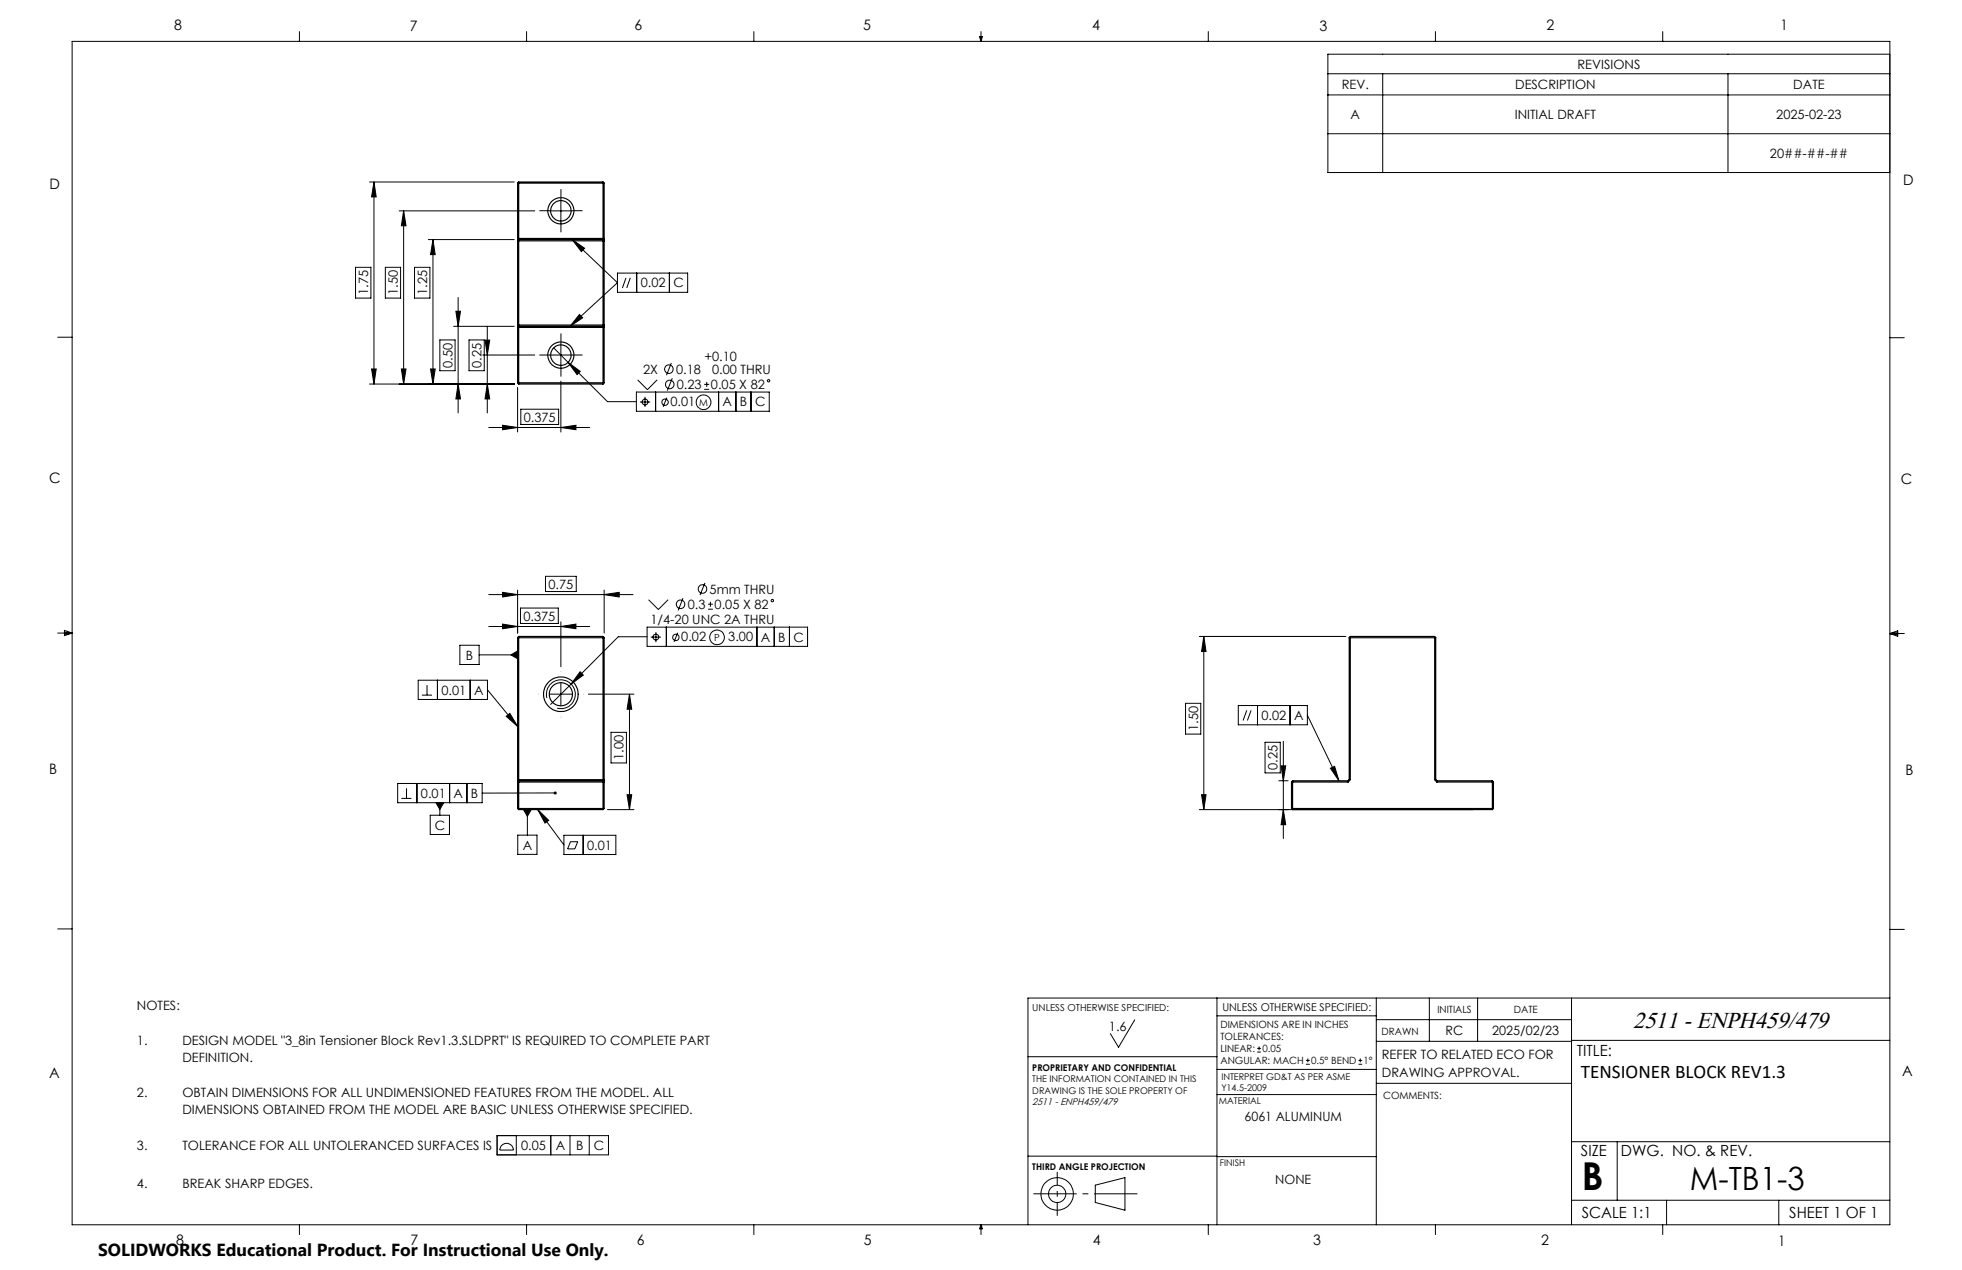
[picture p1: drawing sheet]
<svg xmlns="http://www.w3.org/2000/svg" width="432mm" height="279mm" viewBox="0 0 432 279" stroke-linecap="round" stroke-linejoin="round" font-family="sans-serif">
<g fill="none" stroke="#000" stroke-width=".25">
<path d="M113.9 40.3v43.9M113.9 52.5h19.1M113.9 40.3h19.1M114.2 40v44.5M114.2 52.7h18.5l.3 .3h-19.1zM114.2 40l-.3 .3M114.2 40h18.5M132.7 40v44.5M132.7 40l.3 .3M133 40.3v43.9M113.9 71.5h19.1l-.3 .3h-18.5zM113.9 72h19.1"/>
<path d="M113.9 84.2h19.1M113.9 84.2l.3 .3M114.2 84.5h18.5M133 84.2l-.3 .3M113.9 140.3v37.6M113.9 140.3h19.1M114.2 140v38.1M114.2 140h18.5M114.2 140l-.3 .3M132.7 140v38.1M132.7 140l.3 .3M133 140.3v37.6"/>
<path d="M296.9 140.3h19.1M296.9 140.3v31.2M297.2 140h18.5M297.2 140v31.5M297.2 140l-.3 .3M315.7 140v31.5M315.7 140l.3 .3M316 140.3v31.2M113.9 177.9h19.1M113.9 177.9l.3 .2M113.9 171.5h19.1M114.2 171.8h18.5l.3 .2h-19.1z"/>
<path d="M114.2 178.1h18.5M133 177.9l-.3 .2M284.2 172h12.5M284.2 177.9h44.5M284.2 177.9l.3 .2M284.2 172v5.9M284.5 171.8h12.2M284.5 178.1h43.9M284.5 171.8v6.3M284.5 171.8l-.3 .2M296.7 171.8v.2M296.9 171.5h.3"/>
<path d="M296.9 171.5l-.2 .3M297.2 171.5l-.5 .5M315.7 171.5h.3M315.7 171.5l.5 .5M316 171.5l.2 .3M316.2 172h12.5M316.2 171.8h12.2M316.2 171.8v.2M328.4 171.8v6.3M328.4 171.8l.3 .2M328.7 172v5.9M328.7 177.9l-.3 .2"/>
<circle cx="123.4" cy="46.4" r="2.87"/>
<circle cx="123.4" cy="46.4" r="2.24"/>
<circle cx="123.4" cy="78.1" r="2.87"/>
<circle cx="123.4" cy="78.1" r="2.24"/>
<circle cx="123.4" cy="152.7" r="2.54"/>
<circle cx="123.4" cy="152.7" r="3.8"/>
</g>
<g fill="none" stroke="#000" stroke-width=".22">
<path d="M15.9 9.1h400v260.4h-400zM65.9 6.9v2.2M115.9 6.9v2.2M165.9 6.9v2.2M215.6 8h.6l-.3 1.1zM215.7 8l.2 1.1M215.9 6.9v2.2M216 8l-.1 1.1M265.9 6.9v2.2M292.2 16.2h123.7M304.3 16.2v21.8M315.9 6.9v2.2"/>
<path d="M365.9 6.9v2.2M380.3 16.2v21.8M415.9 11.9h-123.7v26.1h123.7M292.2 20.9h123.7M292.2 29.4h123.7M78.2 58.8h3.4v6.8h-3.4zM81.3 40h31.9M82.3 40l.5 3.3h-1zM82.3 40v44.5M84.8 58.8h3.4v6.8h-3.4zM87.8 46.4h29.9M88.8 46.4l.6 3.3h-1.1z"/>
<path d="M88.8 46.4v38.1M91.2 58.8h3.4v6.8h-3.4zM94.3 52.7h18.9M95.3 52.7l.5 3.3h-1zM95.3 52.7v31.8M120.9 46.4h5M123.4 43.9v5M125.9 52.7l2.8 1.9-.7 .8zM125.9 52.7l10 9.5-10.5 9.6M12.7 74.2h3.2M96.8 74.8h3.4v6.8h-3.4zM99.8 71.8h13.4"/>
<path d="M100.3 68.5h1.1l-.6 3.3zM100.8 65.4v25.4M103.2 74.8h3.4v6.8h-3.4zM106.3 78.1h11.4M106.8 74.8h1l-.6 3.3zM107.2 71.8v19M120.9 78.1h5M121.8 76.5l3.2 3.2M123.4 75.6v5M125 79.7l2.7 2-.7 .7zM125 79.7l8.7 8.7h6.4M127.5 69.2l.7 .7-2.8 1.9z"/>
<path d="M135.9 60.1h15.4v4.2h-15.4zM137.8 61.1l-.8 2.3M138.7 61.1l-.8 2.3M140.1 60.1v4.2M147.3 60.1v4.2M147.7 79.9l-1 2.6M415.9 74.3h3.2M81.3 84.5h31.9M81.8 81.2h1l-.5 3.3zM88.3 81.2h1.1l-.6 3.3zM94.8 81.2h1l-.5 3.3zM100.8 84.5l.6 3.3h-1.1z"/>
<path d="M107.2 84.5l.6 3.3h-1zM107.6 94.1h22.2M110.6 93.6l3.3 .5-3.3 .4zM113.9 85.2v9.8M114.6 90h8.3v3.4h-8.3zM123.4 94.1l3.4-.5v.9zM123.4 83.9v11.1M140.1 86.3h29.2v4.2h-29.2zM140.3 83.6l2.2 2.1 2.1-2.1M140.9 88.4h2.2M142 87.3v2.2M144.3 86.3v4.2"/>
<path d="M146.8 87.5l-.9 2M148 83.2l-1.1 2.7M155 85.7h1.1M155 84.6h1.1M155.5 84v1.1M158.2 86.3v4.2M162 86.3v4.2M165.3 86.3v4.2M12.7 139.3h3.2M14.2 139.1l1.7 .2M14.2 138.7l1.7 .6-1.7 .5zM15.9 139.3l-1.7 .3"/>
<path d="M107.6 130.8h31.7M107.6 137.8h22.2M110.6 130.3l3.3 .5-3.3 .5zM110.6 137.3l3.3 .5-3.3 .5zM113.9 129.8v9.5M114.5 133.8h8.4v3.4h-8.4zM120.1 126.8h6.7v3.3h-6.7zM123.4 137.8l3.4-.5v1zM123.4 136.8v9.9M133 130.8l3.3-.5v1zM133 129.8v9.5M142.4 138h35.3v4.2h-35.3z"/>
<path d="M142.7 131.9l2.2 2.2 2.1-2.2M144.4 139.1v2.2M146.6 138v4.2M149.2 139.2l-.9 2M150.3 131.6l-1 2.7M155.2 128.2l-1.1 2.7M155.8 134h1.1M155.8 132.9h1.1M156.4 132.4v1.1M166.6 138v4.2M170.4 138v4.2M173.7 138v4.2"/>
<path d="M415.9 139.4h3.2M415.9 139.4l1.8-.6v1.2zM415.9 139.4l1.8 .3M417.7 139.2l-1.8 .2M92 149.6h15.3v4.3h-15.3zM92.9 152.9h2.2M94 150.7v2.2M96.3 149.6v4.3M101.2 142h4.2v4.2h-4.2zM103.5 149.6v4.3M105.4 144.1h8.5M107.3 151.8l6.6 8"/>
<path d="M111.4 157.6l.8-.6 1.7 2.8zM112.4 144.1l1.5-.9v1.7zM120.4 153.6a3.2 3.2 0 0 1 2.7-4 3.2 3.2 0 0 1 3.5 3.4 3.2 3.2 0 0 1-4 2.8M120.9 152.7h5M123.4 150.2v5M125.7 150.5l-4.5 4.5M127.7 147.8l.7 .7-2.7 2zM129.5 152.7h10M138.5 152.7l.5 3.3h-1zM138.5 152.7v25.4M142.4 140.1h-6.3l-10.4 10.4M143.2 140.2h2.3"/>
<path d="M260.9 154.7h3.4v6.8h-3.4zM263.9 140h32.3M264.9 140l.5 3.3h-1zM264.9 140v38.1M272.5 155.2h15.2v4.3h-15.2zM274.4 156.3l-.8 2.2M275.3 156.3l-.8 2.2M276.8 155.2v4.3M283.9 155.2v4.3M287.7 157.3l7 14.5M87.5 172.4h18.6v4.2h-18.6zM88.3 175.6h2.3"/>
<path d="M89.5 173.4v2.2M91.8 172.4v4.2M94.7 179.4h4.2v4.2h-4.2zM96 176.6h1.6l-.8 1.5zM96.8 176.6v2.8M99 172.4v4.2M102.8 172.4v4.2M115.2 178.1h1.7l-.8 1.5zM116.1 178.1v5.6M118.4 178.1l2.4 2.4-.9 .6zM118.4 178.1l5.7 7.8M122.2 174.4l-16.1 .1"/>
<path d="M133.7 178.1h5.8M134.5 161.1h3.4v6.8h-3.4zM138 174.8h1l-.5 3.3zM263.9 178.1h60.3M264.4 174.8h1l-.5 3.3zM278.4 163.3h3.4v6.7h-3.4zM281.4 171.8h2.1M281.9 168.5h1.1l-.6 3.3zM282.4 178.1l.6 3.3h-1.1zM282.4 163.1v21.4M292.8 169l.9-.4 1 3.2zM113.9 183.7h4.3v4.3h-4.3z"/>
<path d="M124.1 183.8h11.4v4.2h-11.4zM125.6 185.2h1.5l-.6 1.6h-1.6zM128.3 183.8v4.2M12.7 204.4h3.2M267.8 219.6v49.9M302.9 219.6v49.9M314.6 219.6v9.5M325.2 219.6v9.5M345.9 219.6v49.9M415.9 204.5h3.2M415.9 219.6h-189.7v49.9M226.2 232.5h41.6"/>
<path d="M249.7 224.4l-3.5 6-1.8-3M267.8 223.5h35.1M267.8 235.3h35.1M276.7 231.5h.8M276.7 230.6h.8M277.1 230.2v.9M287.4 234.1h.9M287.4 233.3h.9M287.8 232.9v.8M299 234.1h.8M299 233.3h.8M299.4 232.9v.8"/>
<path d="M302.9 229.1h43M302.9 224.3h43M302.9 238.3h43M345.9 228.9h70M109.4 249.8h24.5v4.3h-24.5zM110.3 252.1a1.5 1.5 0 0 1 1.7-.5 1.5 1.5 0 0 1 1 1.4h-3zM113.6 249.8v4.3M121.2 249.8v4.3M125.4 249.8v4.3M129.7 249.8v4.3M226.2 254.4h41.6M267.8 254.5h35.1"/>
<path d="M267.8 240.8h35.1M345.9 251.2h70M355.9 251.2v12.9M65.9 269.5v2.1M115.9 269.5v2.1M165.9 269.5v2.1M215.9 269.5v2.1M215.9 269.5l.3 .8h-.6zM241.1 260.7l6.5-1.6v7.1l-6.5-1.7zM265.9 269.5v2.1M315.9 269.5v2.1M345.9 264.1h70"/>
<path d="M365.9 269.5v2.1M366.8 264.1v5.4M391.5 264.1v5.4"/>
<circle cx="142" cy="88.4" r=".64"/>
<circle cx="146.4" cy="88.5" r=".71"/>
<circle cx="147.2" cy="81.2" r=".95"/>
<circle cx="147.4" cy="84.6" r=".94"/>
<circle cx="154.8" cy="88.5" r="1.62"/>
<circle cx="169.2" cy="83.8" r=".27"/>
<circle cx="149.8" cy="133" r=".94"/>
<circle cx="154.6" cy="129.6" r=".95"/>
<circle cx="170" cy="132.1" r=".27"/>
<circle cx="144.4" cy="140.2" r=".63"/>
<circle cx="148.7" cy="140.2" r=".7"/>
<circle cx="157.8" cy="140.2" r="1.61"/>
<circle cx="232.7" cy="262.7" r="1.91"/>
<circle cx="232.7" cy="262.7" r="3.6"/>
</g>
<path d="M121 46.4h-2.3M123.5 43.9v-2.3M123.5 48.9v2.2M126 46.4h2.2M121 78.1h-2.3M123.5 75.6v-2.2M126 78.1h2.2M123.5 80.6v2.3M118.5 152.7h-.1M123.5 157.7v.1" fill="none" stroke="#000" stroke-width=".22" stroke-dasharray="15.2 1.3 1.3 1.3" stroke-linecap="butt"/>
<path d="M227.4 262.6h22.9" fill="none" stroke="#000" stroke-width=".22" stroke-dasharray="15.2 1.3 1.3 1.3" stroke-dashoffset="5.7" stroke-linecap="butt"/>
<path d="M232.7 257.8v9.7" fill="none" stroke="#000" stroke-width=".22" stroke-dasharray="15.2 1.3 1.3 1.3" stroke-dashoffset="12.3" stroke-linecap="butt"/>
<g fill="#000">
<path d="M100.8 84.5l.6 3.3h-1.1zM100.3 68.5h1.1l-.6 3.3zM94.8 81.2h1l-.5 3.3zM95.3 52.7l.5 3.3h-1zM81.8 81.2h1l-.5 3.3zM82.3 40l.5 3.3h-1zM107.2 84.5l.6 3.3h-1zM106.8 74.8h1l-.6 3.3zM88.3 81.2h1.1l-.6 3.3zM88.8 46.4l.6 3.3h-1.1z"/>
<path d="M110.6 93.6l3.3 .5-3.3 .4zM123.4 94.1l3.4-.5v.9z"/>
<path d="M110.6 137.3l3.3 .5-3.3 .5zM123.4 137.8l3.4-.5v1z"/>
<path d="M127.7 147.8l-2 2.7 2.7-2zM110.6 130.3l3.3 .5-3.3 .5zM133 130.8l3.3-.5v1zM125.9 52.7l2.8 1.9-.7 .8zM127.5 69.2l.7 .7-2.8 1.9zM292.8 169l.9-.4 1 3.2z"/>
<path d="M118.4 178.1l2.4 2.4-.9 .6zM111.4 157.6l.8-.6 1.7 2.8zM122 174.2a.34 .34 0 0 0 0 .6 .34 .34 0 0 0 .5-.4h-.3h.3a.33 .33 0 0 0-.2-.3 .33 .33 0 0 0-.3 .1zM115.2 178.1l.9 1.5 .8-1.5zM112.4 144.1l1.5 .8v-1.7zM96 176.6l.8 1.5 .8-1.5zM125 79.7l2 2.7 .7-.7z"/>
<path d="M138 174.8h1l-.5 3.3zM138.5 152.7l.5 3.3h-1zM282.4 178.1l.6 3.3h-1.1zM281.9 168.5h1.1l-.6 3.3zM264.4 174.8h1l-.5 3.3zM264.9 140l.5 3.3h-1z"/>
</g>
<text font-size="8.5" x="348.1" y="261.8">B</text>
<text font-size="7.1" x="371.9" y="261.9">M-TB1-3</text>
<text font-size="5.1" x="359.4" y="226.1">2511 - ENPH459/479</text>
<text font-size="4.2" x="347.9" y="237.1">TENSIONER BLOCK REV1.3</text>
<text font-size="3.8" x="21.6" y="276.3">SOLIDWORKS Educational Product. For Instructional Use Only.</text>
<g font-size="3.4">
<text x="347.1" y="232.3">TITLE:</text>
<text x="347.9" y="254.3">SIZE</text>
<text x="356.7" y="254.4">DWG. NO. &amp; REV.</text>
<text x="348.1" y="267.9">SCALE 1:1</text>
<text x="393.8" y="267.9">SHEET 1 OF 1</text>
</g>
<g font-size="3.2">
<text x="38.3" y="6.7">8</text>
<text x="90.2" y="6.7">7</text>
<text x="139.7" y="6.5">6</text>
<text x="190" y="6.5">5</text>
<text x="240.4" y="6.6">4</text>
<text x="290.4" y="6.7">3</text>
<text x="340.4" y="6.5">2</text>
<text x="391.9" y="6.7">1</text>
<text x="10.9" y="41.6">D</text>
<text x="418.9" y="40.7">D</text>
<text x="10.9" y="106.3">C</text>
<text x="418.4" y="106.4">C</text>
<text x="10.8" y="170.2">B</text>
<text x="419.4" y="170.6">B</text>
<text x="10.8" y="237.2">A</text>
<text x="418.6" y="236.8">A</text>
<text x="38.8" y="273.8">8</text>
<text x="90.4" y="273.8">7</text>
<text x="140.2" y="273.8">6</text>
<text x="190.1" y="273.9">5</text>
<text x="240.5" y="273.8">4</text>
<text x="289" y="273.9">3</text>
<text x="339.1" y="273.8">2</text>
<text x="391.4" y="274.1">1</text>
</g>
<g font-size="2.8">
<text x="347.2" y="15.1">REVISIONS</text>
<text x="295.3" y="19.6">REV.</text>
<text x="333.5" y="19.6">DESCRIPTION</text>
<text x="394.7" y="19.6">DATE</text>
<text x="297.2" y="26.2">A</text>
<text x="333.4" y="26.2">INITIAL DRAFT</text>
<text x="390.9" y="26.2">2025-02-23</text>
<text x="389.5" y="34.7">20##-##-##</text>
<text x="81" y="64.9" transform="rotate(-90 81 64.9)">1.75</text>
<text x="87.6" y="64.9" transform="rotate(-90 87.6 64.9)">1.50</text>
<text x="94" y="64.9" transform="rotate(-90 94 64.9)">1.25</text>
<text x="141" y="63.2">0.02</text>
<text x="148.2" y="63.2">C</text>
<text x="99.6" y="80.9" transform="rotate(-90 99.6 80.9)">0.50</text>
<text x="106" y="80.9" transform="rotate(-90 106 80.9)">0.25</text>
<text x="141.5" y="82.3">2X</text>
<text x="148.8" y="82.3">0.18</text>
<text x="155" y="79.4">+0.10</text>
<text x="156.7" y="82.3">0.00 THRU</text>
<text x="147.5" y="89.3">0.01</text>
<text x="149" y="85.6">0.23</text>
<text x="156.5" y="85.6">0.05 X 82</text>
<text x="159" y="89.4">A</text>
<text x="162.8" y="89.4">B</text>
<text x="166.2" y="89.4">C</text>
<text x="115.3" y="92.7">0.375</text>
<text x="120.7" y="129.5">0.75</text>
<text x="156.2" y="130.6">5mm THRU</text>
<text x="115.2" y="136.5">0.375</text>
<text x="143.2" y="137.4">1/4-20 UNC 2A THRU</text>
<text x="151.4" y="134">0.3</text>
<text x="157.3" y="134">0.05 X 82</text>
<text x="149.9" y="141">0.02</text>
<text x="160.3" y="141">3.00</text>
<text x="167.5" y="141.2">A</text>
<text x="171.3" y="141.2">B</text>
<text x="174.6" y="141.2">C</text>
<text x="102.5" y="145.1">B</text>
<text x="97.2" y="152.8">0.01</text>
<text x="104.4" y="152.8">A</text>
<text x="263.7" y="160.8" transform="rotate(-90 263.7 160.8)">1.50</text>
<text x="277.6" y="158.4">0.02</text>
<text x="284.8" y="158.4">A</text>
<text x="137.3" y="167.2" transform="rotate(-90 137.3 167.2)">1.00</text>
<text x="281.2" y="169.4" transform="rotate(-90 281.2 169.4)">0.25</text>
<text x="92.6" y="175.5">0.01</text>
<text x="99.8" y="175.5">A</text>
<text x="103.6" y="175.5">B</text>
<text x="95.7" y="182.5">C</text>
<text x="115.1" y="186.9">A</text>
<text x="129.2" y="186.9">0.01</text>
<text x="30.1" y="222.2">NOTES:</text>
<text x="244.1" y="226.8">1.6</text>
<text x="318.1" y="227.7">RC</text>
<text x="328.4" y="227.7">2025/02/23</text>
<text x="30.1" y="229.8">1.</text>
<text x="40.1" y="229.8">DESIGN MODEL &quot;3_8in Tensioner Block Rev1.3.SLDPRT&quot; IS REQUIRED TO COMPLETE PART</text>
<text x="40.1" y="233.7">DEFINITION.</text>
<text x="304.1" y="233">REFER TO RELATED ECO FOR</text>
<text x="304.1" y="236.9">DRAWING APPROVAL.</text>
<text x="30.1" y="241.3">2.</text>
<text x="40.1" y="241.3">OBTAIN DIMENSIONS FOR ALL UNDIMENSIONED FEATURES FROM THE MODEL. ALL</text>
<text x="40.1" y="245.1">DIMENSIONS OBTAINED FROM THE MODEL ARE BASIC UNLESS OTHERWISE SPECIFIED.</text>
<text x="273.9" y="246.6">6061 ALUMINUM</text>
<text x="30.1" y="253">3.</text>
<text x="40.1" y="253">TOLERANCE FOR ALL UNTOLERANCED SURFACES IS</text>
<text x="114.7" y="253">0.05</text>
<text x="122.3" y="253">A</text>
<text x="126.8" y="253">B</text>
<text x="130.7" y="253">C</text>
<text x="30.1" y="261.4">4.</text>
<text x="40.1" y="261.4">BREAK SHARP EDGES.</text>
<text x="280.7" y="260.4">NONE</text>
</g>
<text font-size="2.4" x="269" y="222.4">UNLESS OTHERWISE SPECIFIED:</text>
<g font-size="2.2">
<text x="268.6" y="226.1">DIMENSIONS ARE IN INCHES</text>
<text x="304.1" y="227.7">DRAWN</text>
<text x="316.3" y="222.9">INITIALS</text>
<text x="333.2" y="222.9">DATE</text>
<text x="268.6" y="228.8">TOLERANCES:</text>
<text x="268.6" y="231.5">LINEAR:</text>
<text x="277.8" y="231.5">0.05</text>
<text x="268.6" y="234.1">ANGULAR: MACH</text>
<text x="288.6" y="234.1">0.5° BEND</text>
<text x="300.1" y="234.1">1°</text>
<text x="304.4" y="241.8">COMMENTS:</text>
</g>
<g font-size="2.1">
<text x="153.9" y="89.2">M</text>
<text x="157.2" y="141">P</text>
<text x="227.2" y="222.3">UNLESS OTHERWISE SPECIFIED:</text>
<text x="227.2" y="243.2">2511 - ENPH459/479</text>
</g>
<g font-size="2">
<text x="227.2" y="238.1">THE INFORMATION CONTAINED IN THIS</text>
<text x="227.2" y="235.6">PROPRIETARY AND CONFIDENTIAL</text>
<text x="268.8" y="237.5">INTERPRET GD&amp;T AS PER ASME</text>
<text x="227.2" y="240.7">DRAWING IS THE SOLE PROPERTY OF</text>
<text x="268.3" y="243">MATERIAL</text>
<text x="268.8" y="240.1">Y14.5-2009</text>
<text x="227.2" y="257.4">THIRD ANGLE PROJECTION</text>
<text x="268.5" y="256.4">FINISH</text>
</g>
</svg>
